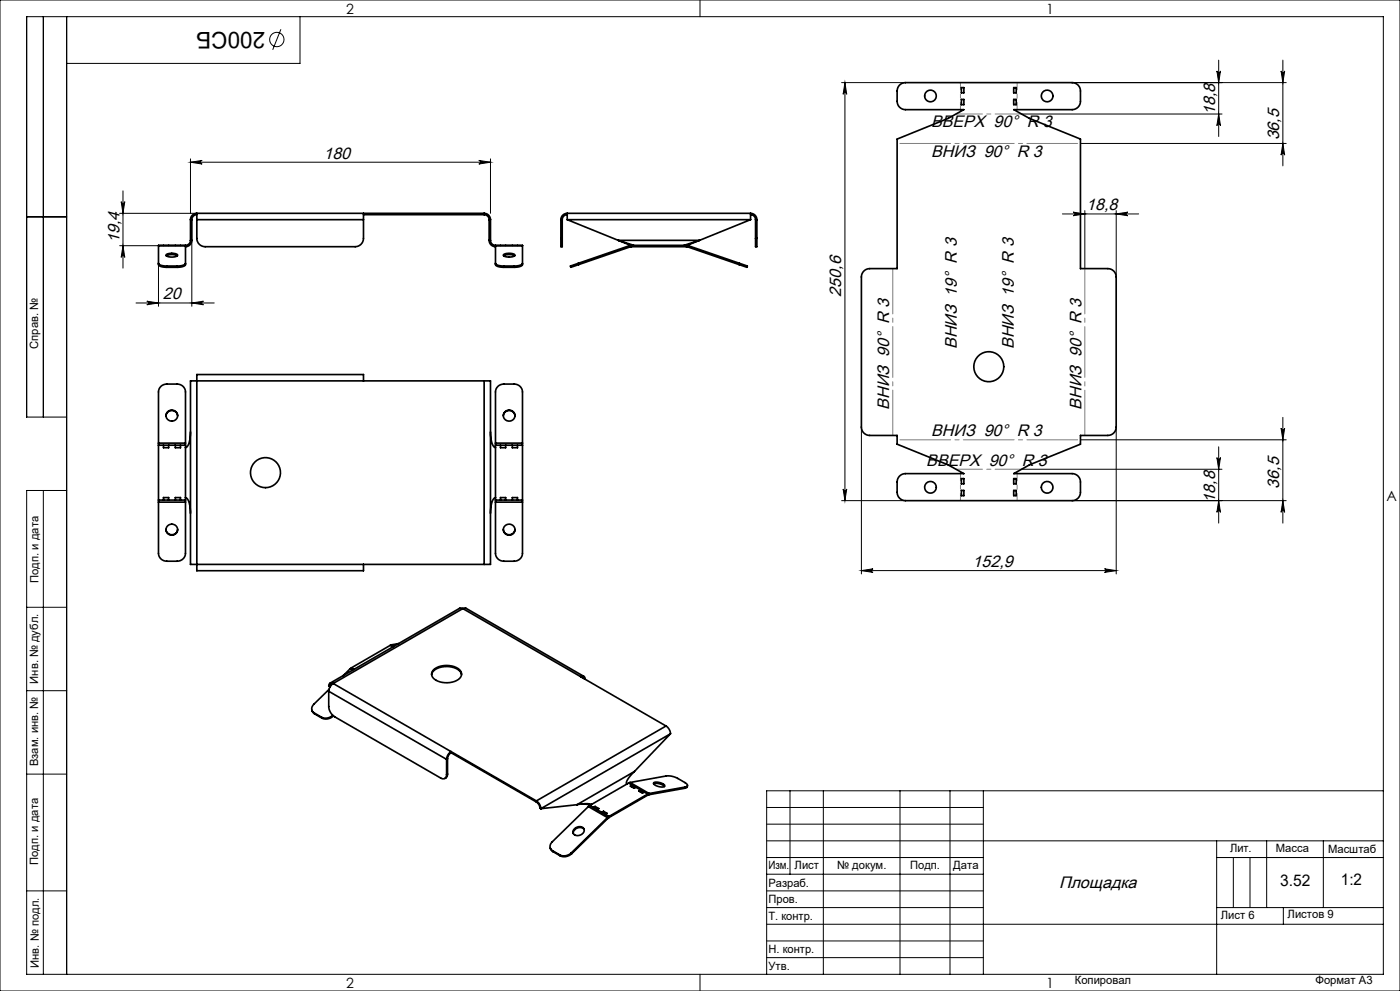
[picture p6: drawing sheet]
<svg xmlns="http://www.w3.org/2000/svg" width="420mm" height="297mm" viewBox="0 0 420 297" stroke-linecap="round" stroke-linejoin="round" font-family="sans-serif">
<g fill="none" stroke="#000" stroke-width=".3">
<path d="M0 0h420v297h-420zM13 5v120M20 5v287M84.3 8.8l-2.5 6.1M90 5v14h-70M210 0v5M365.6 18v22.9M384.9 18v31.7M252.5 24.8h19.1M253.5 24.8l.5 3.5a.54 .54 0 0 0-.5-.6 .54 .54 0 0 0-.6 .6zM253.5 24.8v125.2M306.5 34.2h60.1"/>
<path d="M321.6 24.8h64.3M365.1 21.3a.54 .54 0 0 0 .5 .5 .54 .54 0 0 0 .5-.5l-.5 3.5zM365.6 34.2l.5 3.5a.54 .54 0 0 0-.5-.5 .54 .54 0 0 0-.5 .5zM384.3 21.3a.54 .54 0 0 0 .6 .5 .54 .54 0 0 0 .5-.5l-.5 3.5zM36.9 57.2v23.2M57.1 48.6l3.5-.5a.54 .54 0 0 0-.5 .5 .54 .54 0 0 0 .5 .6zM57.1 47.6v16.3M57.1 48.6h90M143.6 48.1l3.5 .5-3.5 .6a.54 .54 0 0 0 .6-.6 .54 .54 0 0 0-.6-.5zM147.1 47.6v16.3M324.1 43h61.8M384.9 43l.5 3.5a.54 .54 0 0 0-.5-.5 .54 .54 0 0 0-.6 .5z"/>
<path d="M8 65h12M35.9 63.9h23.1M35.9 73.6h11.6M36.4 60.4a.54 .54 0 0 0 .5 .5 .54 .54 0 0 0 .5-.5l-.5 3.5zM36.9 73.6l.5 3.5a.54 .54 0 0 0-.5-.5 .54 .54 0 0 0-.5 .5zM47.5 79.3v12.5M57.5 72v19.8M318.7 64.1h22.9M321.9 63.6l3.5 .5-3.5 .6a.54 .54 0 0 0 .6-.6 .54 .54 0 0 0-.6-.5zM325.4 63.1v17.4M334.9 64.1l3.5-.5a.54 .54 0 0 0-.6 .5 .54 .54 0 0 0 .6 .6zM334.9 63.1v19.9"/>
<path d="M40.8 90.8h23.5M44 90.3l3.5 .5-3.5 .5a.54 .54 0 0 0 .6-.5 .54 .54 0 0 0-.6-.5zM57.5 90.8l3.5-.5a.54 .54 0 0 0-.5 .5 .54 .54 0 0 0 .5 .5zM20 125h-12v-120h407v287h-407v-145h12M258.4 128v44M324.1 131.8h61.8M334.9 128v44M365.1 137.1a.54 .54 0 0 0 .5 .5 .54 .54 0 0 0 .5-.5l-.5 3.5zM365.6 133.9v22.9M384.3 128.3a.54 .54 0 0 0 .6 .5 .54 .54 0 0 0 .5-.5l-.5 3.5zM384.9 125.1v31.7M13 147v145"/>
<path d="M252.5 150h19.1M252.9 146.5a.54 .54 0 0 0 .6 .6 .54 .54 0 0 0 .5-.6l-.5 3.5zM306.5 140.6h60.1M321.6 150h64.3M365.6 150l.5 3.5a.54 .54 0 0 0-.5-.5 .54 .54 0 0 0-.5 .5zM384.9 150l.5 3.5a.54 .54 0 0 0-.5-.5 .54 .54 0 0 0-.6 .5zM258.4 171h76.5M258.4 171l3.5-.5a.54 .54 0 0 0-.5 .5 .54 .54 0 0 0 .5 .6zM331.4 170.5l3.5 .5-3.5 .6a.54 .54 0 0 0 .5-.6 .54 .54 0 0 0-.5-.5zM8 182h12M8 207h12M8 232h12"/>
<path d="M237 237v25M247 237v55M270 237v55M285 237v55M295 237v55M415 237h-185v55M230 257h65M230 242h65M230 247h65M230 252h185M365 252v40M365 257h50"/>
<path d="M370 257v15M375 257v15M380 252v20M397 252v20M8 267h12M230 262h65M230 267h65M230 272h65M230 277h185M365 272h50M385 272v5M210 292v5"/>
<path d="M230 282h65M230 287h65"/>
<circle cx="83" cy="11.8" r="2.15"/>
</g>
<path d="M325.4 80.5v50M267.8 130.5v-50" fill="none" stroke="#808080" stroke-width=".3" stroke-dasharray="15.2 1.3 1.3 1.3" stroke-dashoffset="1.7"/>
<path d="M286.8 34.2h19.7M306.5 140.6h-19.7" fill="none" stroke="#808080" stroke-width=".3" stroke-dasharray="15.2 1.3 1.3 1.3" stroke-dashoffset="7.3"/>
<path d="M269.1 43h55M324.1 131.8h-55" fill="none" stroke="#808080" stroke-width=".3" stroke-dasharray="15.2 1.3 1.3 1.3" stroke-dashoffset="-.8"/>
<path d="M288.1 32.9v-8.1M305.1 24.8v8.1M288.1 150v-8.1M305.1 141.9v8.1" fill="none" stroke="#808080" stroke-width=".3" stroke-dasharray="15.2 1.3 1.3 1.3" stroke-dashoffset="13.1"/>
<g fill="#000">
<path d="M143.6 48.1l3.5 .5-3.5 .6a.54 .54 0 0 0 .6-.6 .54 .54 0 0 0-.6-.5zM57.1 48.6l3.5-.5a.54 .54 0 0 0-.5 .5 .54 .54 0 0 0 .5 .6z"/>
<path d="M384.9 43l.5 3.5a.54 .54 0 0 0-.5-.5 .54 .54 0 0 0-.6 .5zM384.3 21.3a.54 .54 0 0 0 .6 .5 .54 .54 0 0 0 .5-.5l-.5 3.5zM365.6 34.2l.5 3.5a.54 .54 0 0 0-.5-.5 .54 .54 0 0 0-.5 .5zM365.1 21.3a.54 .54 0 0 0 .5 .5 .54 .54 0 0 0 .5-.5l-.5 3.5z"/>
<path d="M36.4 60.4a.54 .54 0 0 0 .5 .5 .54 .54 0 0 0 .5-.5l-.5 3.5zM36.9 73.6l.5 3.5a.54 .54 0 0 0-.5-.5 .54 .54 0 0 0-.5 .5zM253.5 24.8l.5 3.5a.54 .54 0 0 0-.5-.6 .54 .54 0 0 0-.6 .6zM252.9 146.5a.54 .54 0 0 0 .6 .6 .54 .54 0 0 0 .5-.6l-.5 3.5zM384.3 128.3a.54 .54 0 0 0 .6 .5 .54 .54 0 0 0 .5-.5l-.5 3.5zM384.9 150l.5 3.5a.54 .54 0 0 0-.5-.5 .54 .54 0 0 0-.6 .5zM365.1 137.1a.54 .54 0 0 0 .5 .5 .54 .54 0 0 0 .5-.5l-.5 3.5zM365.6 150l.5 3.5a.54 .54 0 0 0-.5-.5 .54 .54 0 0 0-.5 .5z"/>
<path d="M321.9 63.6l3.5 .5-3.5 .6a.54 .54 0 0 0 .6-.6 .54 .54 0 0 0-.6-.5zM334.9 64.1l3.5-.5a.54 .54 0 0 0-.6 .5 .54 .54 0 0 0 .6 .6z"/>
<path d="M44 90.3l3.5 .5-3.5 .5a.54 .54 0 0 0 .6-.5 .54 .54 0 0 0-.6-.5zM57.5 90.8l3.5-.5a.54 .54 0 0 0-.5 .5 .54 .54 0 0 0 .5 .5zM258.4 171l3.5-.5a.54 .54 0 0 0-.5 .5 .54 .54 0 0 0 .5 .6zM331.4 170.5l3.5 .5-3.5 .6a.54 .54 0 0 0 .5-.6 .54 .54 0 0 0-.5-.5z"/>
</g>
<g fill="none" stroke="#000" stroke-width=".5">
<path d="M269.9 25.5l.8-.5 .9-.2h50a2.5 2.5 0 0 1 2.5 2.5v3.1a2.5 2.5 0 0 1-2.5 2.5h-17.5l4.7 2.6 15.3 6.2v38.8h8.3a2.5 2.5 0 0 1 2.5 2.5v45a2.5 2.5 0 0 1-2.5 2.5h-8.3v2.6l-15.3 6.2-4.7 2.6h17.5a2.5 2.5 0 0 1 2.5 2.5v3.1a2.5 2.5 0 0 1-2.5 2.5h-50a2.5 2.5 0 0 1-2.5-2.5v-3.1a2.5 2.5 0 0 1 2.5-2.5h17.5l-4.7-2.6-15.3-6.2v-2.6h-8.2a2.5 2.5 0 0 1-2.5-2.5v-45a2.5 2.5 0 0 1 2.5-2.5h8.2v-38.8l15.3-6.2 4.7-2.6h-17.5a2.5 2.5 0 0 1-2.5-2.5l.1-3.6zM288.4 26.3h.8v1.5h-.8zM288.4 29.8h.8v1.6h-.8zM304.1 26.3h.8v1.5h-.8zM304.1 29.8h.8v1.6h-.8zM47.5 78.9a2.59 2.59 0 0 0 2.5 .8M47.5 73.6v5.7a2.59 2.59 0 0 0 2.5 .8M47.5 73.6h8.1M49.8 76.4a3.1 3.1 0 0 1 3.5 .1 3.1 3.1 0 0 1-3.5 0zM49.9 76.7a3.8 3.8 0 0 1 3.3 0M50 79.7v.4M50 79.7h3.1"/>
<path d="M53.1 79.7v.4M55.6 78.9a2.59 2.59 0 0 1-2.5 .8M55.6 73.6v5.7a2.59 2.59 0 0 1-2.5 .8M55.6 73.5l-8.1 .1M55.6 73.5v.1M57.1 72a1.5 1.5 0 0 1-1.5 1.5M57.1 65.8h.4M57.1 72h.4M57.1 65.8v6.2M57.5 72a1.9 1.9 0 0 1-1.9 1.9M57.5 65.8v6.2M59 65.8v5.6a2.5 2.5 0 0 0 2.5 2.5h45a2.5 2.5 0 0 0 2.5-2.5v-5.6"/>
<path d="M59 63.9v1.9M59 63.9a1.9 1.9 0 0 0-1.9 1.9M59 64.3a1.5 1.5 0 0 0-1.5 1.5M59 65.8h50M59 63.9h86.2M109 63.9v1.9M109 64.3h36.2M145.2 63.9a1.9 1.9 0 0 1 1.9 1.9M145.2 64.3a1.5 1.5 0 0 1 1.5 1.5M145.2 63.9v.4M146.7 72a1.9 1.9 0 0 0 1.9 1.9M146.7 65.8h.4"/>
<path d="M146.7 72h.4M146.7 65.8v6.2M147.1 72a1.5 1.5 0 0 0 1.5 1.5M147.1 65.8v6.2M148.6 78.9a2.59 2.59 0 0 0 2.5 .8M148.6 73.6v5.7a2.59 2.59 0 0 0 2.5 .8M148.6 73.5v.1M148.6 73.5l8.1 .1M148.6 73.6h8.1M151.1 76.7a3.8 3.8 0 0 1 3.3 0M151.1 76.3a3.4 3.4 0 0 1 3.4 .1 2.81 2.81 0 0 1-3.5 0zM151.1 79.7h3.1"/>
<path d="M151.1 79.7v.4M154.2 79.7v.4M156.7 78.9a2.59 2.59 0 0 1-2.5 .8M156.7 73.6v5.7a2.59 2.59 0 0 1-2.5 .8M168.3 71.4v2.5h.4v-2.5M168.3 65.8h.4M168.3 71.4h.4M168.3 65.8v5.6M168.7 65.8v5.6M170.2 63.9v1.9M170.2 64.3a1.5 1.5 0 0 0-1.5 1.5M170.2 63.9a1.9 1.9 0 0 0-1.9 1.9"/>
<path d="M170.2 65.8h55M170.2 63.9h55M170.2 65.8l15.3 6.2M173.5 78.9l-2.4 .8 .2 .4 2.3-.8M173.5 78.9l.1 .4M185.5 72l3.7 1.5M185.5 72l4.7 1.5M185.5 72h24.4M188.8 73.6l.2 .4M188.8 73.6l-15.3 5.3M189 74l-15.4 5.3M189.4 73.5l-.6 .1"/>
<path d="M189.4 73.9l-.4 .1M189.4 73.9h16.5M189.4 73.5h16.5M189.4 73.5v.4M205.9 73.5l.6 .1M205.9 73.9l.5 .1M205.9 73.5v.4M206.4 74l15.3 5.3M206.5 73.6l-.1 .4M206.5 73.6l15.3 5.3M209.9 72l-3.8 1.5M209.9 72l-4.7 1.5"/>
<path d="M221.8 78.9l2.4 .8-.1 .4-2.4-.8M221.8 78.9l-.1 .4M225.2 63.9v1.9M225.2 63.9a1.9 1.9 0 0 1 1.9 1.9M225.2 64.3a1.5 1.5 0 0 1 1.5 1.5M225.2 65.8l-15.3 6.2M226.7 71.4v2.5h.4v-2.5M226.7 65.8h.4M226.7 71.4h.4M226.7 65.8v5.6M227.1 65.8v5.6M50 80.1h3.1"/>
<path d="M151.1 80.1h3.1M59 114.1h-1.9v55h1.9M59 114.1v-1.9h50v1.9M59 114.1v55M59 114.1h86.2M145.2 114.1h1.9v55h-1.9M145.2 114.1v55M47.5 132.8v.6M47.5 132.8v-15.3a2.43 2.43 0 0 1 2.5-2.4h3.1a2.43 2.43 0 0 1 2.5 2.4v15.3M47.5 133.4v16.5M47.5 132.8h8.1M47.5 133.4h8.1"/>
<path d="M49 133.4v.8h1.6v-.8M49.8 124.6a1.76 1.76 0 0 1 1.7-1.6 1.76 1.76 0 0 1 1.8 1.6M52.6 133.4v.8h1.5v-.8M55.6 132.8v.6M55.6 133.4v16.5M57.1 129.5a6.3 6.3 0 0 1-1.2 4.6h-.3M147.1 129.5a6.3 6.3 0 0 0 1.3 4.6h.2M148.6 132.8v.6M148.6 132.8v-15.3a2.43 2.43 0 0 1 2.5-2.4h3.1a2.43 2.43 0 0 1 2.5 2.4v15.3M148.6 133.4v16.5M148.6 132.8h8.1M148.6 133.4h8.1"/>
<path d="M150.1 133.4v.8h1.6v-.8M151 124.6a1.76 1.76 0 0 1 1.7-1.6 1.76 1.76 0 0 1 1.8 1.6M153.7 133.4v.8h1.5v-.8M156.7 132.8v.6M156.7 133.4v16.5M47.5 149.9v.6M47.5 150.5v15.3a2.44 2.44 0 0 0 2.5 2.4h3.1a2.44 2.44 0 0 0 2.5-2.4v-15.3M47.5 149.9h8.1M47.5 150.5h8.1M49 149.9v-.8h1.6v.8M49.8 158.7a1.76 1.76 0 0 0 1.7 1.6 1.76 1.76 0 0 0 1.8-1.6M52.6 149.9v-.8h1.5v.8"/>
<path d="M55.6 149.1l.3 .1a6.3 6.3 0 0 1 1.2 4.6M55.6 149.9v.6M148.6 149.1l-.2 .1a6.3 6.3 0 0 0-1.3 4.6M148.6 149.9v.6M148.6 150.5v15.3a2.44 2.44 0 0 0 2.5 2.4h3.1a2.44 2.44 0 0 0 2.5-2.4v-15.3M148.6 149.9h8.1M148.6 150.5h8.1M150.1 149.9v-.8h1.6v.8M151 158.7a1.76 1.76 0 0 0 1.7 1.6 1.76 1.76 0 0 0 1.8-1.6M153.7 149.9v-.8h1.5v.8M156.7 149.9v.6M288.4 143.4h.8v1.6h-.8z"/>
<path d="M288.4 147h.8v1.5h-.8zM304.1 143.4h.8v1.6h-.8zM304.1 147h.8v1.5h-.8zM59 169.1v1.9h50v-1.9M59 169.1h86.2M117.1 193.4l-11.6 6.7M117.1 193.4l.8 .5M117.5 193.2l-.4 .2M117.5 193.2l.7 .5M119.6 192.9l-2.1 .3M138.9 182.4l-1-.1-38.9 22.5M138.9 182.4l.9-.1 35.4 20.4"/>
<path d="M138.9 182.4l60.9 35.2M138.9 182.4l-38.9 22.4M93.6 212.9l.8 1M94.3 213.7l2.2 1.2M94.3 213.7l.1 .2M94.4 213.9l2.2 1.3M96.5 214.9l.1 .3M98.6 207.2v4.5a3.9 3.9 0 0 0 1.8 3.1l31.8 18.4a1.08 1.08 0 0 0 1.3 .1 1.08 1.08 0 0 0 .5-1.1M98.6 207.2l35.4 20.4M98.7 206.6l-4.5 4.4a1.58 1.58 0 0 0 .1 2.7M99.1 205.8h-.2M99.1 205.6l-.2 .2"/>
<path d="M99.7 205.1l-.6 .1-.2 .6M99.8 214.4a3.1 3.1 0 0 1-3.3 .5M100 204.8a2.97 2.97 0 0 0-1.4 2.4M100 204.8a.82 .82 0 0 0-1 0 .82 .82 0 0 0-.4 .8l.3 .2M100 204.8l60.9 35.2M100 214.5v.1M100 214.6a3.1 3.1 0 0 1-3.4 .6M100 214.6h.1M105 200.5l-2 2M105 200.5l.7 .4M105.5 200.1l-.5 .4M105.5 200.1l.7 .5"/>
<path d="M129.5 202.2a3.3 3.3 0 0 1 3.1-2.3 5.3 5.3 0 0 1 5.8 2l.1 .3M130.2 200.6a6.3 6.3 0 0 1 8 .5 2.17 2.17 0 0 1-1.8 3.1 6 6 0 0 1-6.8-1.5 1.69 1.69 0 0 1 .6-2.1zM174.2 202.8a.82 .82 0 0 1 1-.1 .82 .82 0 0 1 .4 .9M174.5 203l.5 .1 .2 .3M199.8 217.6a2.97 2.97 0 0 1 1.3 2.3M199.8 217.6l-38.9 22.4M201.1 219.9l-38.8 22.5M201.1 219.9l-10.8 11.3M134 227.6v4.6M134.3 232l-.2 .7-.6 .6M134.3 227.4l-.3 .2M134.3 227.4v4.6"/>
<path d="M134.3 232l-.3 .2M135.3 225.6v-.3a2.97 2.97 0 0 0-1.3 2.3M135.3 225.6a2.34 2.34 0 0 0-1 1.8M135.3 225.6l25.6 14.8M188.6 234.7l-11.7 6.7M188.6 234.7l5.7 3.3M189 234.5l-.4 .2M189 234.5l10.9-1.9a6 6 0 0 1 3.4 .7l2.7 1.7 .2 .5-.6 .4M189 234.5l5.7 3.3M189.6 235.6v-.3l-.5 .3 1.1 .6 .5-.3M189.6 235.6l.9 .5M189.6 235.6l-.2 .2"/>
<path d="M190.3 231.2a5.9 5.9 0 0 0-2.4 3.6l.2 .2M190.3 231.2l-17.2 10M192.1 237.1v-.4l-.5 .3 1.1 .7 .5-.3M192.1 237.1l.9 .4M192.1 237.1l-.2 .1M194.3 238l-11.6 6.7M194.3 238v.3M194.3 238.3l-11.6 6.7M194.7 238.2l-.4 .1M194.7 237.8l-.4 .2M194.7 237.8v.4M196.1 234.9a3.4 3.4 0 0 1 3.2 .8"/>
<path d="M196.2 234.5a3.1 3.1 0 0 1 3.3 1 2.61 2.61 0 0 1-3.4-.8zM205.5 236.2l-10.8 2M205.6 235.9l-.1 .3M205.6 235.9l-10.9 1.9M206.2 235.5l-.2 .5-.5 .2M160.9 240a2.97 2.97 0 0 1 1.4 2.4M160.9 240.4a2.34 2.34 0 0 1 1.1 1.8l.3 .2M160.9 240v.4M165.1 254.2l.8 1M165.8 255l2.2 1.2M165.8 255l.1 .2M165.9 255.2l2.1 1.3"/>
<path d="M168 256.2v.3M171.4 255.6a3.1 3.1 0 0 1-3.4 .6M171.4 255.6l.1 .3M171.5 255.9a3.1 3.1 0 0 1-3.5 .6M172.4 248.3a1.6 1.6 0 0 1 1.7-.6 1.6 1.6 0 0 1 1.2 1.3 1.91 1.91 0 0 1-3.4 .7 1.29 1.29 0 0 1 .5-1.4zM173.1 241.2l-10.8 1.2M174.6 240.9l2.5 .4M175.3 248.6a1.89 1.89 0 0 0-2.1-.5 1.89 1.89 0 0 0-1.2 1.7M176.5 241.7l-10.8 10.6a1.58 1.58 0 0 0 .1 2.7M176.5 241.7l5.7 3.3M176.9 241.4l-.4 .3M176.9 241.4l5.8 3.3"/>
<path d="M177.5 241.1a8.4 8.4 0 0 0-4.4 .1M178.5 241.7l1.1 .6-.5 .3M178.5 241.7l-.5 .3M178.5 242l.9 .5M178.5 241.7v.3M178.5 242l-.2 .2M181.1 243.1l1 .7-.5 .3M181.1 243.1l-.6 .4M181.1 243.1v.4M181.1 243.5l.8 .4M181.1 243.5l-.3 .1M182.2 245l-10.8 10.6"/>
<path d="M182.2 245l.1 .3M182.3 245.3l-10.8 10.6M182.7 244.7l-.5 .3M182.7 245l-.4 .3M182.7 244.7v.3"/>
<circle cx="279.1" cy="28.8" r="1.75"/>
<circle cx="314.1" cy="28.8" r="1.75"/>
<circle cx="296.6" cy="109.9" r="4.5"/>
<circle cx="51.6" cy="124.5" r="1.71"/>
<circle cx="152.7" cy="124.6" r="1.71"/>
<circle cx="51.5" cy="158.8" r="1.71"/>
<circle cx="79.6" cy="141.6" r="4.5"/>
<circle cx="152.8" cy="158.7" r="1.71"/>
<circle cx="279.1" cy="146" r="1.75"/>
<circle cx="314.1" cy="146" r="1.75"/>
</g>
<text font-size="6.9" x="79.5" y="9.5" transform="rotate(-180 79.5 9.5)">200СБ</text>
<g font-size="5">
<text x="364.5" y="34.5" transform="rotate(-90 364.5 34.5)">18,8</text>
<text x="279.3" y="38.1">ВВЕРХ 90° R 3</text>
<text x="97" y="47.5">180</text>
<text x="279.4" y="47">ВНИЗ 90° R 3</text>
<text x="383.8" y="42.1" transform="rotate(-90 383.8 42.1)">36,5</text>
<text x="325.9" y="63">18,8</text>
<text x="35.8" y="72.8" transform="rotate(-90 35.8 72.8)">19,4</text>
<text x="48.9" y="89.7">20</text>
<text x="252.4" y="88.9" transform="rotate(-90 252.4 88.9)">250,6</text>
<text x="287.1" y="104.7" transform="rotate(-90 287.1 104.7)">ВНИЗ 19° R 3</text>
<text x="304.1" y="104.7" transform="rotate(-90 304.1 104.7)">ВНИЗ 19° R 3</text>
<text x="266.8" y="122.8" transform="rotate(-90 266.8 122.8)">ВНИЗ 90° R 3</text>
<text x="324.4" y="122.8" transform="rotate(-90 324.4 122.8)">ВНИЗ 90° R 3</text>
<text x="279.4" y="130.7">ВНИЗ 90° R 3</text>
<text x="277.9" y="139.6">ВВЕРХ 90° R 3</text>
<text x="383.8" y="146.4" transform="rotate(-90 383.8 146.4)">36,5</text>
<text x="364.5" y="150.7" transform="rotate(-90 364.5 150.7)">18,8</text>
<text x="291.8" y="169.9">152,9</text>
<text x="317.7" y="266.1">Площадка</text>
</g>
<g font-size="4.8">
<text x="384" y="265.6">3.52</text>
<text x="402.3" y="265.3">1:2</text>
</g>
<g font-size="4.2">
<text x="103.8" y="4.2">2</text>
<text x="313.8" y="4.2">1</text>
<text x="415.9" y="150.2">A</text>
<text x="103.8" y="296.2">2</text>
<text x="313.8" y="296.2">1</text>
</g>
<g font-size="3.4">
<text x="11.5" y="104.5" transform="rotate(-90 11.5 104.5)">Справ. №</text>
<text x="11.6" y="174.7" transform="rotate(-90 11.6 174.7)">Подп. и дата</text>
<text x="11.4" y="204.9" transform="rotate(-90 11.4 204.9)">Инв. № дубл.</text>
<text x="11.4" y="229.6" transform="rotate(-90 11.4 229.6)">Взам. инв. №</text>
<text x="369" y="255.5">Лит.</text>
<text x="382.8" y="255.5">Масса</text>
<text x="398.4" y="255.6">Масштаб</text>
<text x="11.4" y="259.2" transform="rotate(-90 11.4 259.2)">Подп. и дата</text>
<text x="230.5" y="260.5">Изм.</text>
<text x="238.4" y="260.4">Лист</text>
<text x="251.1" y="260.4">№ докум.</text>
<text x="273" y="260.4">Подп.</text>
<text x="286" y="260.4">Дата</text>
<text x="230.5" y="265.7">Разраб.</text>
<text x="230.5" y="275.7">Т. контр.</text>
<text x="230.6" y="270.7">Пров.</text>
<text x="366.2" y="275.3">Лист 6</text>
<text x="386.3" y="275.2">Листов 9</text>
<text x="230.6" y="285.7">Н. контр.</text>
<text x="11.6" y="290" transform="rotate(-90 11.6 290)">Инв. № подл.</text>
<text x="230.6" y="290.7">Утв.</text>
<text x="322.5" y="295">Копировал</text>
<text x="394.6" y="295">Формат А3</text>
</g>
</svg>
